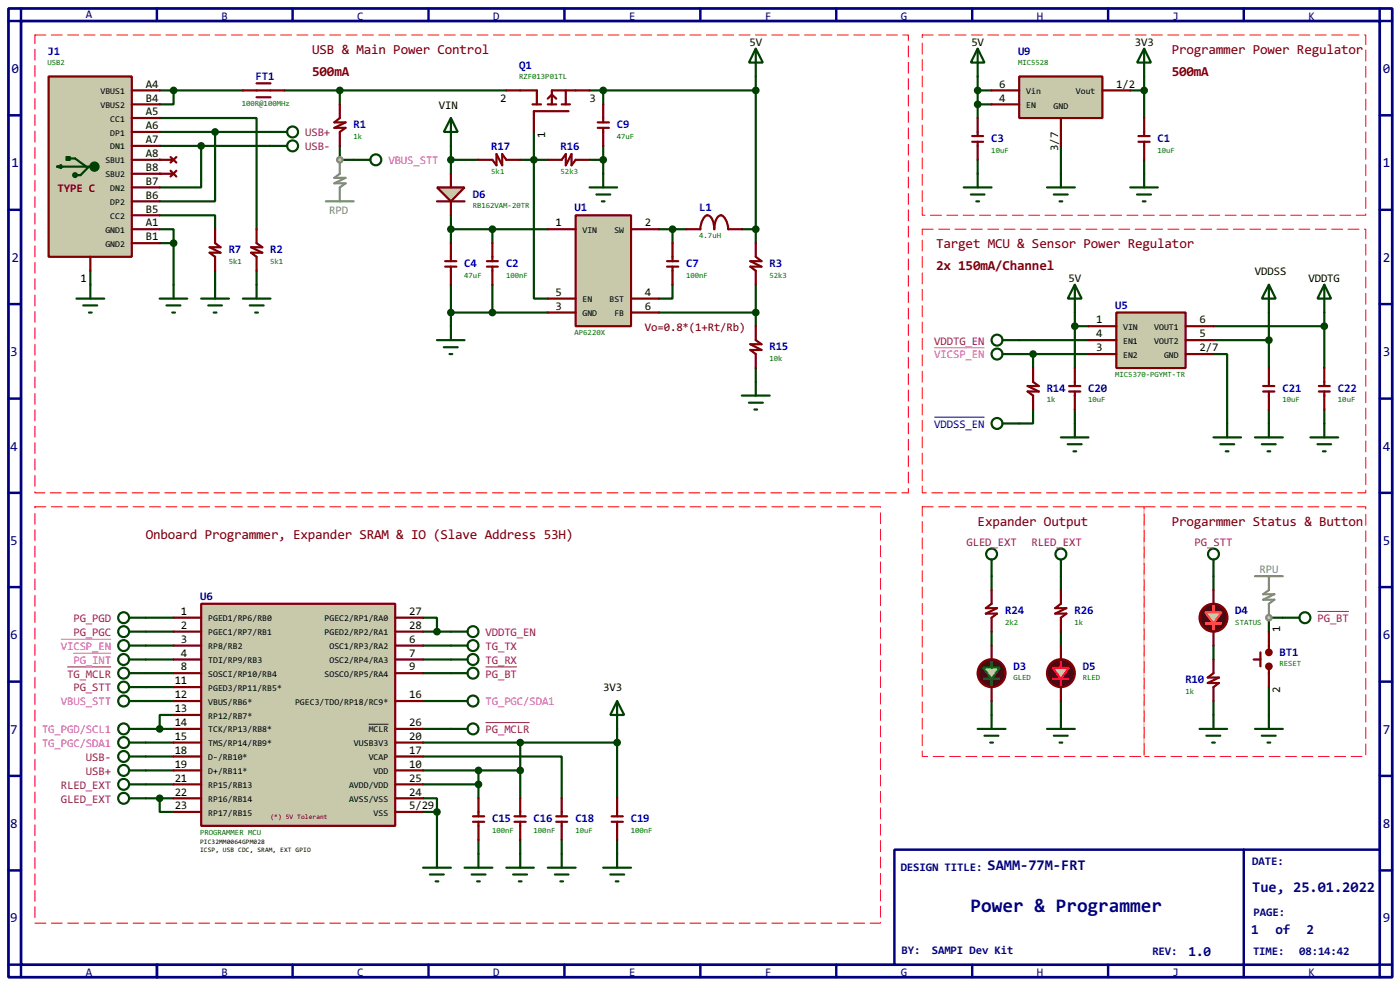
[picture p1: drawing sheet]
<svg xmlns="http://www.w3.org/2000/svg" width="256mm" height="180mm" viewBox="0 0 256 180" stroke-linecap="round" stroke-linejoin="round" font-family="sans-serif">
<path d="M1.6 1.6h253.5v177.3h-253.5zM3.9 3.9h248.9v172.7h-248.9z" fill="none" stroke="#000080" stroke-width=".5"/>
<path d="M3.9 1.6v2.3h-2.3M28.8 1.6v2.3" fill="none" stroke="#000080" stroke-width=".45"/>
<path d="M163.9 155.5h88.9v21.1h-88.9z" fill="#fff" stroke="#000080" stroke-width=".45"/>
<g fill="none" stroke="#000080" stroke-width=".45">
<path d="M53.6 1.6v2.3M78.5 1.6v2.3M103.4 1.6v2.3M128.3 1.6v2.3M153.2 1.6v2.3M178.1 1.6v2.3M203 1.6v2.3M227.9 1.6v2.3M252.8 1.6v2.3h2.3M1.6 21.1h2.3M1.6 38.4h2.3M252.8 21.1h2.3"/>
<path d="M252.8 38.4h2.3M1.6 55.7h2.3M252.8 55.7h2.3M1.6 73h2.3M252.8 73h2.3M1.6 90.2h2.3M252.8 90.2h2.3M1.6 107.5h2.3M252.8 107.5h2.3M1.6 124.8h2.3M252.8 124.8h2.3M1.6 142h2.3"/>
<path d="M1.6 159.3h2.3M227.9 155.5v23.4M252.8 142h2.3M252.8 159.3h2.3M1.6 176.6h2.3v2.3M28.8 176.6v2.3M53.6 176.6v2.3M78.5 176.6v2.3M103.4 176.6v2.3M128.3 176.6v2.3M153.2 176.6v2.3M178.1 176.6v2.3"/>
<path d="M203 176.6v2.3M255.1 176.6h-2.3v2.3"/>
</g>
<g fill="none" stroke="#004000" stroke-width=".4">
<path d="M29.3 21.6h17.7v20.4M62.3 26.7v2.6h2.5M209.6 29.3v2.5M189.3 75v2.5h-2.6M26.7 113.1h5.1M26.7 115.6h5.1M26.7 118.2h5.1M77.5 118.2h5.1M181.7 105.5v2.5M181.7 115.6v2.6M194.4 105.5v2.5M194.4 115.6v2.6"/>
<path d="M222.3 105.5v2.5M222.3 118.2v2.5M235 113.1h-2.5v2.5M26.7 135.9h5.1M26.7 120.7h5.1M26.7 123.2h5.1M26.7 125.8h5.1M26.7 128.3h5.1M26.7 138.5h5.1M77.5 138.5h25.4v7.6M77.5 135.9h35.6M77.5 120.7h5.1"/>
<path d="M77.5 133.4h5.1M95.3 135.9v10.2M113.1 133.4v12.7M181.7 128.3v2.6M194.4 128.3v2.6M222.3 128.3v2.6M232.5 125.8v5.1M26.7 141h5.1M26.7 143.6h5.1M77.5 146.1h2.6v2.5M77.5 141h17.8M77.5 148.6h2.6"/>
<path d="M77.5 143.6h10.2M80.1 148.6v7.7M87.7 141v5.1M87.7 153.7v2.6M95.3 153.7v2.6M102.9 153.7v2.6M113.1 153.7v2.6"/>
</g>
<circle cx="29.3" cy="29.3" r=".2" fill="#004000"/>
<path d="M29.3 39.4h10.1v2.6" fill="none" stroke="#004000" stroke-width=".4"/>
<circle cx="29.3" cy="31.8" r=".2" fill="#004000"/>
<g fill="none" stroke="#004000" stroke-width=".4">
<path d="M29.3 16.6h15.2M31.8 16.6v2.5h-2.5M52.1 16.6h40.7M62.3 16.6v2.5M108 16.6h30.5M110.5 16.6v2.5M138.5 14v30.5M179.1 16.6h2.6M179.1 14v7.6M179.1 19.1h2.6M207.1 16.6h2.5M209.6 14v7.6"/>
<path d="M29.3 26.7h23.3M29.3 24.2h23.3M36.9 26.7v7.6h-7.6M39.4 24.2v12.7h-10.1M64.8 29.3h3.1M82.6 26.7v5.1M82.6 39.4v5.1M82.6 29.3h5.1M95.3 29.3h5.1M97.8 24.2v30.5h2.6M108 29.3h2.5M110.5 26.7v5.1"/>
<path d="M179.1 29.3v2.5M194.4 26.7v5.1M16.6 49.6v2.5M29.3 42h2.5v2.5M29.3 44.5h2.5M31.8 44.5v7.6M39.4 49.6v2.5M47 49.6v2.5M82.6 52.1v7.6M82.6 42h17.8M82.6 57.2h17.8M90.2 42v2.5"/>
<path d="M90.2 52.1v5.1M120.7 42h5.1M120.7 57.2h17.8M123.2 52.1v2.6h-2.5M123.2 42v2.5M135.9 42h2.6M138.5 52.1v7.6M196.9 57.2v10.2M196.9 59.7h2.5M222.3 59.7h20.3M232.5 57.2v10.2M242.6 57.2v10.2"/>
<path d="M135.9 72.4h5.1M137.2 73.7h2.6M138.2 75h.5M138.5 67.4v5M186.7 62.3h12.7M186.7 64.8h12.7M189.3 64.8v2.6M196.9 75v2.5M222.3 64.8h2.5v12.7M222.3 62.3h10.2M232.5 75v2.5M242.6 75v2.5"/>
<path d="M23.7 115.6h3M23.7 113.1h3M77.5 113.1h2.6v2.5M77.5 115.6h5.1M82.6 118.2h3.1M194.4 102.4v3.1M222.3 102.4v3.1M235 113.1h3.1M23.7 133.4h8.1M23.7 128.3h3M23.7 123.2h3M23.7 138.5h3"/>
<path d="M23.7 135.9h3M23.7 120.7h3M31.8 130.9h-2.5v2.5M77.5 128.3h5.1M77.5 123.2h5.1M82.6 133.4h3.1M82.6 120.7h3.1M113.1 128.3l1.3 2.6h-2.6zM113.1 128.3v5.1M229.9 133.4h5.1M231.2 134.7h2.5M232.2 135.9h.5"/>
<path d="M232.5 130.9v2.5M23.7 141h3M26.7 146.1h5.1M29.3 146.1v2.5h2.5M77.5 158.8h5.1M80.1 156.3v2.5M85.1 158.8h5.1M87.7 156.3v2.5M92.8 158.8h5M95.3 156.3v2.5M100.4 158.8h5.1M102.9 156.3v2.5"/>
<path d="M110.5 158.8h5.1M113.1 156.3v2.5M78.8 160.1h2.5M79.8 161.3h.5M86.4 160.1h2.6M87.4 161.3h.5M94 160.1h2.6M95.1 161.3h.5M101.7 160.1h2.5M102.7 161.3h.5M111.8 160.1h2.6M112.8 161.3h.5"/>
<circle cx="53.6" cy="26.7" r="1"/>
<circle cx="53.6" cy="24.2" r="1"/>
<circle cx="68.8" cy="29.3" r="1"/>
<circle cx="22.6" cy="115.6" r="1"/>
<circle cx="22.6" cy="113.1" r="1"/>
<circle cx="86.6" cy="118.2" r="1"/>
<circle cx="194.3" cy="101.4" r="1"/>
<circle cx="222.3" cy="101.4" r="1"/>
<circle cx="239" cy="113.1" r="1"/>
<circle cx="22.6" cy="138.5" r="1"/>
<circle cx="22.6" cy="133.4" r="1"/>
<circle cx="22.6" cy="128.3" r="1"/>
<circle cx="22.6" cy="135.9" r="1"/>
<circle cx="22.6" cy="120.7" r="1"/>
<circle cx="22.6" cy="123.2" r="1"/>
<circle cx="86.6" cy="133.4" r="1"/>
<circle cx="86.6" cy="120.7" r="1"/>
<circle cx="22.6" cy="141" r="1"/>
</g>
<g fill="none" stroke="#800000" stroke-width=".4">
<path d="M62.3 19.1v2.5l-1 .8h2l-2 1h2l-1 .8v2.5M208.6 24.9h2M208.6 26h2M209.6 21.6v3.3M209.6 26v3.3M230.9 119.4v2.6M232.5 115.6v3.8M229.7 120.7h1.2M232.5 122v3.8M86.7 149.4h2M86.7 150.4h2M87.7 146.1v3.3"/>
<path d="M87.7 150.4v3.3M94.3 149.4h2M94.3 150.4h2M95.3 146.1v3.3M95.3 150.4v3.3M101.9 149.4h2M101.9 150.4h2M102.9 146.1v3.3M102.9 150.4v3.3M112.1 149.4h2M112.1 150.4h2M113.1 146.1v3.3"/>
<path d="M113.1 150.4v3.3"/>
</g>
<g fill="#800000" stroke="#800000" stroke-width=".4">
<circle cx="232.4" cy="119.4" r=".5"/>
<circle cx="232.4" cy="122" r=".5"/>
</g>
<path d="M241.4 111.9h5.7M12.3 122.1h8.1M89 132.3h8" fill="none" stroke="#800080" stroke-width=".18"/>
<g fill="#004000" stroke="#004000" stroke-width=".4">
<circle cx="80" cy="148.6" r=".5"/>
<circle cx="95.3" cy="141" r=".5"/>
<circle cx="95.3" cy="135.9" r=".5"/>
<circle cx="113" cy="135.9" r=".5"/>
<circle cx="87.6" cy="143.6" r=".5"/>
<circle cx="87.6" cy="141" r=".5"/>
</g>
<path d="M13.5 119.6h6.9" fill="none" stroke="#f0f" stroke-width=".18"/>
<path d="M229.9 105.5h5.1M232.5 105.5v2.5l-1.1 .8h2.1l-2.1 1h2.1l-1 .7v2.6" fill="none" stroke="#808080" stroke-width=".4"/>
<circle cx="232.4" cy="113.1" r=".5" fill="#c8c8aa" stroke="#808080" stroke-width=".4"/>
<g fill="none" stroke="#004000" stroke-width=".4">
<path d="M23.7 118.2h3M23.7 125.8h3M23.7 143.6h3"/>
<circle cx="22.6" cy="118.2" r="1"/>
<circle cx="22.6" cy="125.8" r="1"/>
<circle cx="22.6" cy="143.6" r="1"/>
</g>
<path d="M11.2 117h9.2" fill="none" stroke="#f0f" stroke-width=".18"/>
<path d="M194.4 108v2.5l-1.1 .8h2.1l-2.1 1h2.1l-1 .8v2.5M222.3 120.7v2.5l-1 .8h2l-2 1h2l-1 .8v2.5" fill="none" stroke="#800000" stroke-width=".4"/>
<circle cx="222.3" cy="113.1" r="2.55" fill="#400000" stroke="#800000" stroke-width=".4"/>
<path d="M220.8 112.1h1.5v-1.3v1.3h1.5l-1.5 2h1.5h-3h1.5v1.3v-1.3z" fill-rule="evenodd" fill="#c8c8aa" stroke="#ff8000" stroke-width=".4"/>
<path d="M138.5 44.5v2.5l1 .8h-2l2 1h-2l1 .8v2.5M189.3 67.4v2.5l1 .8h-2l2 1h-2l1 .7v2.6M222.3 108v2.5M222.3 115.6v2.6" fill="none" stroke="#800000" stroke-width=".4"/>
<g fill="none" stroke="#004000" stroke-width=".4">
<path d="M207.1 34.3h5M208.3 35.6h2.6M209.4 36.9h.5M209.6 31.8v2.5M232.5 52.1l1.2 2.6h-2.5zM232.5 52.1v5.1M242.6 52.1l1.3 2.6h-2.5zM242.6 52.1v5.1M183.7 64.8h3M183.7 77.5h3M224.8 77.5v2.6M222.3 80.1h5.1"/>
<path d="M223.6 81.3h2.5M224.6 82.6h.5M191.8 133.4h5.1M193.1 134.7h2.5M194.1 135.9h.5M194.4 130.9v2.5M219.8 133.4h5M221 134.7h2.6M222.1 135.9h.5M222.3 130.9v2.5"/>
<circle cx="182.6" cy="64.8" r="1"/>
<circle cx="182.6" cy="77.5" r="1"/>
</g>
<path d="M171.2 63.7h9.2" fill="none" stroke="#f0f" stroke-width=".18"/>
<path d="M171.2 76.4h9.2" fill="none" stroke="#0000c0" stroke-width=".18"/>
<path d="M59.7 36.9h5.1M62.3 29.3v2.5l-1 .8h2l-2 1h2l-1 .7v2.6" fill="none" stroke="#808080" stroke-width=".4"/>
<circle cx="62.2" cy="29.3" r=".5" fill="#c8c8aa" stroke="#808080" stroke-width=".4"/>
<circle cx="181.6" cy="123.2" r="2.55" fill="#400000" stroke="#800000" stroke-width=".4"/>
<path d="M180.1 122.2h1.6v-1.2v1.2h1.5l-1.5 2.1h1.5h-3.1h1.6v1.2v-1.2z" fill-rule="evenodd" fill="#c8c8aa" stroke="#00c000" stroke-width=".4"/>
<path d="M181.7 108v2.5l-1.1 .8h2.1l-2.1 1h2.1l-1 .8v2.5M181.7 118.2v2.5M181.7 125.8v2.5" fill="none" stroke="#800000" stroke-width=".4"/>
<g fill="none" stroke="#004000" stroke-width=".4">
<path d="M181.7 102.4v3.1M179.1 133.4h5.1M180.4 134.7h2.5M181.4 135.9h.5M181.7 130.9v2.5M23.7 146.1h3"/>
<circle cx="181.6" cy="101.4" r="1"/>
<circle cx="22.6" cy="146.1" r="1"/>
</g>
<circle cx="194.3" cy="123.2" r="2.55" fill="#400000" stroke="#800000" stroke-width=".4"/>
<path d="M192.8 122.2h1.6v-1.2v1.2h1.5l-1.5 2.1h1.5h-3.1h1.6v1.2v-1.2z" fill-rule="evenodd" fill="#c8c8aa" stroke="#f00" stroke-width=".4"/>
<path d="M194.4 118.2v2.5M194.4 125.8v2.5" fill="none" stroke="#800000" stroke-width=".4"/>
<path d="M36.9 110.5h35.5v40.7h-35.5z" fill="#c8c8aa" stroke="#800000" stroke-width=".4"/>
<g fill="none" stroke="#800000" stroke-width=".4">
<path d="M31.8 113.1h5.1M31.8 115.6h5.1M31.8 118.2h5.1M72.4 113.1h5.1M72.4 115.6h5.1M72.4 118.2h5.1M31.8 120.7h5.1M31.8 123.2h5.1M31.8 125.8h5.1M31.8 128.3h5.1M31.8 130.9h5.1M31.8 133.4h5.1"/>
<path d="M31.8 135.9h5.1M31.8 138.5h5.1M72.4 120.7h5.1M72.4 123.2h5.1M72.4 128.3h5.1M72.4 133.4h5.1M72.4 135.9h5.1M72.4 138.5h5.1M31.8 148.6h5.1M31.8 141h5.1M31.8 143.6h5.1M31.8 146.1h5.1"/>
<path d="M72.4 148.6h5.1M72.4 141h5.1M72.4 143.6h5.1M72.4 146.1h5.1"/>
</g>
<path d="M67.6 132.6h3.6" fill="none" stroke="#000" stroke-width=".18"/>
<g fill="none" stroke="#004000" stroke-width=".4">
<path d="M138.5 8.9l1.3 2.6h-2.6zM138.5 8.9v5.1M209.6 8.9l1.3 2.6h-2.6zM209.6 8.9v5.1M183.7 62.3h3M82.6 115.6h3.1"/>
<circle cx="182.6" cy="62.3" r="1"/>
<circle cx="86.6" cy="115.6" r="1"/>
</g>
<path d="M6.4 6.4h160v83.8h-160zM169 6.4h81.2v33h-81.2zM169 42h81.2v48.2h-81.2zM6.4 92.8h154.9v76.2h-154.9zM169 92.8h40.6v45.7h-40.6zM209.6 92.8h40.6v45.7h-40.6z" fill="none" stroke="#fff" stroke-width=".18"/>
<path d="M6.4 6.4h160v83.8h-160zM169 6.4h81.2v33h-81.2zM169 42h81.2v48.2h-81.2zM6.4 92.8h154.9v76.2h-154.9zM169 92.8h40.6v45.7h-40.6zM209.6 92.8h40.6v45.7h-40.6z" fill="none" stroke="#f00" stroke-width=".18" stroke-dasharray="2 1"/>
<path d="M186.7 14h15.3v7.6h-15.3z" fill="#c8c8aa" stroke="#800000" stroke-width=".4"/>
<path d="M181.7 16.6h5M181.7 19.1h5M202 16.6h5.1M29.3 29.3h2.5M29.3 31.8h2.5M31.3 28.8l1 1M31.3 31.3l1 1M32.3 28.8l-1 1M32.3 31.3l-1 1M194.4 21.6v5.1M39.4 42v2.5l1 .8h-2l2 1h-2l1 .7v2.6M47 42v2.5l1.1 .8h-2.1l2.1 1h-2.1l1 .7v2.6" fill="none" stroke="#800000" stroke-width=".4"/>
<path d="M8.9 14h15.3v33h-15.3z" fill="#c8c8aa" stroke="#800000" stroke-width=".4"/>
<g fill="none" stroke="#004000" stroke-width=".4">
<path d="M179.1 8.9l1.3 2.6h-2.5zM179.1 8.9v5.1M10.5 30.5l.7-.2v.5zM11.2 30.5h6.1M12.2 28.8h.6v.5h-.6zM12.5 28.8v.5M12.8 29h1l2 1.5M16.3 30.5l-1.5 1.6h-1M82.6 21.6l1.3 2.6h-2.6zM82.6 21.6v5.1M108 34.3h5.1M109.3 35.6h2.5"/>
<path d="M110.3 36.9h.5M110.5 31.8v2.5M176.6 34.3h5.1M177.9 35.6h2.5M178.9 36.9h.5M179.1 31.8v2.5M191.8 34.3h5.1M193.1 35.6h2.5M194.1 36.9h.5M194.4 31.8v2.5M14 54.7h5.1M15.3 55.9h2.5"/>
<path d="M16.3 57.2h.5M16.6 52.1v2.6M29.3 54.7h5M30.5 55.9h2.6M31.6 57.2h.5M31.8 52.1v2.6M36.9 54.7h5.1M38.2 55.9h2.5M39.2 57.2h.5M39.4 52.1v2.6M44.5 54.7h5.1M45.8 55.9h2.5"/>
<path d="M46.8 57.2h.5M47 52.1v2.6M82.6 59.7v2.6M80.1 62.3h5M81.3 63.6h2.6M82.4 64.8h.5"/>
<circle cx="13.7" cy="32.1" r=".35"/>
<circle cx="17.3" cy="30.5" r=".75"/>
<circle cx="17.3" cy="30.5" r=".5"/>
<circle cx="17.3" cy="30.5" r=".25"/>
</g>
<g fill="none" stroke="#800000" stroke-width=".4">
<path d="M24.2 16.6h5.1M24.2 19.1h5.1M24.2 21.6h5.1M24.2 24.2h5.1M24.2 26.7h5.1M24.2 29.3h5.1M24.2 39.4h5.1M24.2 36.9h5.1M24.2 34.3h5.1M24.2 31.8h5.1M87.7 29.3h2.5l.8 1v-2.1l1 2.1v-2.1l.8 1.1h2.5M100.4 29.3h2.5l.8-1.1v2.1l1-2.1v2.1l.8-1h2.5"/>
<path d="M16.6 47v2.6M24.2 42h5.1M24.2 44.5h5.1M81.6 47.8h2M81.6 48.8h2M82.6 44.5v3.3M82.6 48.8v3.3M89.2 47.8h2M89.2 48.8h2M90.2 44.5v3.3M90.2 48.8v3.3M122.2 47.8h2.1"/>
<path d="M122.2 48.8h2.1M123.2 44.5v3.3M123.2 48.8v3.3M138.5 59.7v2.6l1 .7h-2l2 1.1h-2l1 .7v2.6"/>
</g>
<g fill="#004000" stroke="#004000" stroke-width=".4">
<circle cx="31.8" cy="44.5" r=".5"/>
<circle cx="36.8" cy="26.7" r=".5"/>
<circle cx="39.4" cy="24.2" r=".5"/>
</g>
<path d="M204.5 57.2h12.7v10.2h-12.7z" fill-rule="evenodd" fill="#c8c8aa" stroke="#800000" stroke-width=".4"/>
<g fill="none" stroke="#800000" stroke-width=".4">
<path d="M178.1 24.9h2M178.1 26h2M179.1 21.6v3.3M179.1 26v3.3M199.4 59.7h5.1M217.2 59.7h5.1M195.9 70.7h2M195.9 71.7h2M196.9 67.4v3.3M196.9 71.7v3.3M199.4 64.8h5.1M199.4 62.3h5.1"/>
<path d="M217.2 64.8h5.1M217.2 62.3h5.1M231.4 70.7h2.1M231.4 71.7h2.1M232.5 67.4v3.3M232.5 71.7v3.3M241.6 70.7h2M241.6 71.7h2M242.6 67.4v3.3M242.6 71.7v3.3"/>
</g>
<g fill="#004000" stroke="#004000" stroke-width=".4">
<circle cx="179.1" cy="16.6" r=".5"/>
<circle cx="209.6" cy="16.6" r=".5"/>
<circle cx="189.2" cy="64.8" r=".5"/>
<circle cx="138.4" cy="16.6" r=".5"/>
<circle cx="196.9" cy="59.7" r=".5"/>
<circle cx="232.4" cy="62.3" r=".5"/>
<circle cx="242.6" cy="59.7" r=".5"/>
<circle cx="179.1" cy="19.1" r=".5"/>
</g>
<g fill="none" stroke="#004000" stroke-width=".4">
<path d="M196.9 52.1l1.3 2.6h-2.6zM196.9 52.1v5.1M196.9 77.5v2.6M232.5 77.5v2.6M242.6 77.5v2.6M194.4 80.1h5M195.6 81.3h2.6M196.7 82.6h.5M229.9 80.1h5.1M231.2 81.3h2.5M232.2 82.6h.5M240.1 80.1h5.1"/>
<path d="M241.4 81.3h2.5M242.4 82.6h.5"/>
</g>
<path d="M80.1 34.3h5l-2.5 2.6z" fill="#c8c8aa" stroke="#800000" stroke-width=".4"/>
<g fill="none" stroke="#800000" stroke-width=".4">
<path d="M44.5 16.6h7.6M47 15.3h2.6M47 17.8h2.6M92.8 16.6h5.6v2.5M97.6 19.1h1.5M100.4 19.1h1.5M100.4 18.1l.7-.8 .8 .8M102.9 19.1h1.5M103.7 16.6v2.5M108 16.6h-6.9v2.5M110.5 19.1v3.3M80.1 36.9h5"/>
<path d="M82.6 31.8v2.5M82.6 36.9v2.5M104.2 20.4h-6.4v3.8M109.5 22.4h2.1M109.5 23.4h2.1M110.5 23.4v3.3"/>
</g>
<g fill="#004000" stroke="#004000" stroke-width=".4">
<circle cx="82.6" cy="42" r=".5"/>
<circle cx="31.8" cy="16.6" r=".5"/>
<circle cx="29.2" cy="133.4" r=".5"/>
<circle cx="97.8" cy="29.3" r=".5"/>
<circle cx="62.2" cy="16.6" r=".5"/>
</g>
<g fill="none" stroke="#004000" stroke-width=".4">
<path d="M82.6 128.3h3.1M82.6 123.2h3.1"/>
<circle cx="86.6" cy="128.3" r="1"/>
<circle cx="86.6" cy="123.2" r="1"/>
</g>
<path d="M89 122.1h5.7" fill="none" stroke="#800080" stroke-width=".18"/>
<path d="M105.5 39.4h10.1v20.3h-10.1z" fill="#c8c8aa" stroke="#800000" stroke-width=".4"/>
<path d="M100.4 42h5.1M100.4 57.2h5.1M100.4 54.7h5.1M115.6 42h5.1M115.6 57.2h5.1M115.6 54.7h5.1M125.8 42h2.5a2.68 2.68 0 0 1 1.3-2.6 1.47 1.47 0 0 1 1.1 1.3l.2 1.3a3.2 3.2 0 0 1 .8-2.5 .89 .89 0 0 1 1.2 .7l.4 1.1 .1 .7h2.5" fill="none" stroke="#800000" stroke-width=".4"/>
<g fill="#004000" stroke="#004000" stroke-width=".4">
<circle cx="90.2" cy="42" r=".5"/>
<circle cx="123.2" cy="42" r=".5"/>
<circle cx="138.4" cy="42" r=".5"/>
<circle cx="138.4" cy="57.2" r=".5"/>
<circle cx="110.5" cy="16.6" r=".5"/>
<circle cx="82.6" cy="57.2" r=".5"/>
<circle cx="90.2" cy="57.2" r=".5"/>
<circle cx="110.5" cy="29.3" r=".5"/>
<circle cx="80" cy="115.6" r=".5"/>
<circle cx="29.2" cy="146.1" r=".5"/>
<circle cx="82.6" cy="29.3" r=".5"/>
</g>
<text font-size="4.2" fill="#000080" x="177.8" y="167">Power &amp; Programmer</text>
<g font-size="3.2" fill="#000080">
<text x="180.9" y="159.3">SAMM-77M-FRT</text>
<text x="229.4" y="163.2">Tue, 25.01.2022</text>
</g>
<g font-size="3" fill="#800000">
<text x="57.2" y="9.8">USB &amp; Main Power Control</text>
<text x="214.7" y="9.8">Programmer Power Regulator</text>
<text x="57.2" y="13.9">500mA</text>
<text x="214.7" y="13.9">500mA</text>
<text x="171.5" y="45.4">Target MCU &amp; Sensor Power Regulator</text>
<text x="171.5" y="49.4">2x 150mA/Channel</text>
<text x="26.7" y="98.7">Onboard Programmer, Expander SRAM &amp; IO (Slave Address 53H)</text>
<text x="179.1" y="96.2">Expander Output</text>
<text x="214.7" y="96.2">Progarmmer Status &amp; Button</text>
</g>
<g font-size="3" fill="#000080">
<text x="2.1" y="13.4">0</text>
<text x="253.4" y="13.4">0</text>
<text x="2.1" y="30.7">1</text>
<text x="253.4" y="30.7">1</text>
<text x="2.1" y="47.9">2</text>
<text x="253.4" y="47.9">2</text>
<text x="1.9" y="65.2">3</text>
<text x="253.4" y="65.2">3</text>
<text x="1.9" y="82.5">4</text>
<text x="253.4" y="82.5">4</text>
<text x="1.9" y="99.8">5</text>
<text x="253.4" y="99.8">5</text>
<text x="1.9" y="117">6</text>
<text x="253.4" y="117">6</text>
<text x="1.9" y="134.3">7</text>
<text x="253.4" y="134.3">7</text>
<text x="1.9" y="151.6">8</text>
<text x="253.4" y="151.6">8</text>
<text x="1.9" y="168.8">9</text>
<text x="229.2" y="170.9">1</text>
<text x="233.7" y="170.9">of</text>
<text x="239.4" y="170.9">2</text>
<text x="253.4" y="168.8">9</text>
<text x="217.8" y="174.9">1.0</text>
</g>
<g font-size="2.5" fill="#000080">
<text x="15.7" y="3.4">A</text>
<text x="40.6" y="3.6">B</text>
<text x="65.5" y="3.6">C</text>
<text x="90.4" y="3.6">D</text>
<text x="115.3" y="3.6">E</text>
<text x="140.2" y="3.6">F</text>
<text x="165.1" y="3.6">G</text>
<text x="190" y="3.6">H</text>
<text x="214.8" y="3.6">J</text>
<text x="239.7" y="3.6">K</text>
<text x="165" y="159.4">DESIGN TITLE:</text>
<text x="229.4" y="158.3">DATE:</text>
<text x="229.7" y="167.7">PAGE:</text>
<text x="15.7" y="178.7">A</text>
<text x="40.6" y="178.7">B</text>
<text x="65.5" y="178.7">C</text>
<text x="90.4" y="178.7">D</text>
<text x="115.3" y="178.7">E</text>
<text x="140.2" y="178.7">F</text>
<text x="165.1" y="178.7">G</text>
<text x="165.2" y="174.6">BY:</text>
<text x="170.7" y="174.6">SAMPI Dev Kit</text>
<text x="190" y="178.7">H</text>
<text x="211.1" y="174.8">REV:</text>
<text x="214.8" y="178.7">J</text>
<text x="229.6" y="174.8">TIME:</text>
<text x="238" y="174.8">08:14:42</text>
<text x="239.7" y="178.7">K</text>
</g>
<g font-size="2.5" fill="#0000c0">
<text x="8.7" y="10">J1</text>
<text x="186.5" y="10">U9</text>
<text x="46.8" y="14.5">FT1</text>
<text x="95.1" y="12.5">Q1</text>
<text x="64.8" y="23.5">R1</text>
<text x="113" y="23.5">C9</text>
<text x="90" y="27.5">R17</text>
<text x="102.7" y="27.5">R16</text>
<text x="181.6" y="26">C3</text>
<text x="212.1" y="26">C1</text>
<text x="86.6" y="36.2">D6</text>
<text x="105.3" y="38.7">U1</text>
<text x="128.1" y="38.7">L1</text>
<text x="41.9" y="46.4">R7</text>
<text x="49.5" y="46.4">R2</text>
<text x="85.1" y="48.9">C4</text>
<text x="92.7" y="48.9">C2</text>
<text x="125.7" y="48.9">C7</text>
<text x="141" y="48.9">R3</text>
<text x="204.3" y="56.5">U5</text>
<text x="141" y="64.1">R15</text>
<text x="191.8" y="71.8">R14</text>
<text x="199.4" y="71.8">C20</text>
<text x="235" y="71.8">C21</text>
<text x="245.1" y="71.8">C22</text>
<text x="171.2" y="78.3">VDDSS_EN</text>
<text x="36.7" y="109.8">U6</text>
<text x="184.1" y="112.4">R24</text>
<text x="196.8" y="112.4">R26</text>
<text x="226.3" y="112.4">D4</text>
<text x="185.7" y="122.6">D3</text>
<text x="198.4" y="122.6">D5</text>
<text x="217.2" y="125.1">R10</text>
<text x="234.4" y="120">BT1</text>
<text x="90.2" y="150.5">C15</text>
<text x="97.8" y="150.5">C16</text>
<text x="105.4" y="150.5">C18</text>
<text x="115.6" y="150.5">C19</text>
</g>
<g font-size="2.5">
<text x="137.3" y="8.5">5V</text>
<text x="178" y="8.5">5V</text>
<text x="207.9" y="8.5">3V3</text>
<text x="26.7" y="16.1">A4</text>
<text x="183.1" y="16.1">6</text>
<text x="204.5" y="16.1">1/2</text>
<text x="26.7" y="21.1">A5</text>
<text x="26.7" y="23.6">A6</text>
<text x="26.7" y="18.6">B4</text>
<text x="80.4" y="19.9">VIN</text>
<text x="91.6" y="18.6">2</text>
<text x="108" y="18.6">3</text>
<text x="183.1" y="18.6">4</text>
<text x="26.7" y="26.2">A7</text>
<text x="26.7" y="28.8">A8</text>
<text x="99.8" y="25.3" transform="rotate(-90 99.8 25.3)">1</text>
<text x="193.9" y="27.6" transform="rotate(-90 193.9 27.6)">3/7</text>
<text x="26.7" y="33.8">B7</text>
<text x="26.7" y="31.3">B8</text>
<text x="26.7" y="41.5">A1</text>
<text x="26.7" y="38.9">B5</text>
<text x="26.7" y="36.3">B6</text>
<text x="101.8" y="41.5">1</text>
<text x="118.2" y="41.5">2</text>
<text x="26.7" y="44">B1</text>
<text x="14.8" y="51.6">1</text>
<text x="195.8" y="51.7">5V</text>
<text x="229.9" y="50.4">VDDSS</text>
<text x="239.7" y="51.7">VDDTG</text>
<text x="101.8" y="56.7">3</text>
<text x="101.8" y="54.2">5</text>
<text x="118.2" y="54.2">4</text>
<text x="118.2" y="56.7">6</text>
<text x="200.8" y="59.2">1</text>
<text x="219.8" y="59.2">6</text>
<text x="200.8" y="64.3">3</text>
<text x="200.8" y="61.7">4</text>
<text x="219.8" y="64.3">2/7</text>
<text x="219.8" y="61.7">5</text>
<text x="33.2" y="112.6">1</text>
<text x="75" y="112.6">27</text>
<text x="33.2" y="115.1">2</text>
<text x="33.2" y="117.7">3</text>
<text x="75" y="117.7">6</text>
<text x="75" y="115.1">28</text>
<text x="234.5" y="115.6" transform="rotate(-90 234.5 115.6)">1</text>
<text x="32" y="125.3">11</text>
<text x="33.2" y="120.2">4</text>
<text x="33.2" y="122.7">8</text>
<text x="75" y="120.2">7</text>
<text x="75" y="122.7">9</text>
<text x="32" y="127.8">12</text>
<text x="32" y="130.4">13</text>
<text x="75" y="127.8">16</text>
<text x="110.5" y="126.6">3V3</text>
<text x="234.5" y="126.9" transform="rotate(-90 234.5 126.9)">2</text>
<text x="32" y="132.9">14</text>
<text x="32" y="135.4">15</text>
<text x="32" y="138">18</text>
<text x="75" y="138">17</text>
<text x="75" y="135.4">20</text>
<text x="75" y="132.9">26</text>
<text x="32" y="140.5">19</text>
<text x="32" y="143.1">21</text>
<text x="75" y="140.5">10</text>
<text x="75" y="143.1">25</text>
<text x="32" y="145.6">22</text>
<text x="32" y="148.1">23</text>
<text x="75" y="148.1">5/29</text>
<text x="75" y="145.6">24</text>
</g>
<g font-size="2.5" fill="#800080">
<text x="55.9" y="27.5">USB-</text>
<text x="55.9" y="25">USB+</text>
<text x="171.2" y="63.1">VDDTG_EN</text>
<text x="177.1" y="99.9">GLED_EXT</text>
<text x="189" y="99.9">RLED_EXT</text>
<text x="218.9" y="99.9">PG_STT</text>
<text x="13.5" y="113.9">PG_PGD</text>
<text x="241.4" y="113.9">PG_BT</text>
<text x="13.5" y="116.4">PG_PGC</text>
<text x="89" y="119">TG_TX</text>
<text x="89" y="116.4">VDDTG_EN</text>
<text x="12.3" y="124">TG_MCLR</text>
<text x="89" y="121.5">TG_RX</text>
<text x="89" y="124">PG_BT</text>
<text x="13.5" y="126.6">PG_STT</text>
<text x="89" y="134.2">PG_MCLR</text>
<text x="15.8" y="139.3">USB-</text>
<text x="15.8" y="141.8">USB+</text>
<text x="11.2" y="144.4">RLED_EXT</text>
<text x="11.2" y="146.9">GLED_EXT</text>
</g>
<g font-size="2.5" fill="#800000">
<text x="10.6" y="35.1">TYPE C</text>
<text x="118.2" y="60.5">Vo=0.8*(1+Rt/Rb)</text>
</g>
<g font-size="2.5" fill="#f0f">
<text x="71.2" y="30">VBUS_STT</text>
<text x="171.2" y="65.6">VICSP_EN</text>
<text x="11.2" y="119">VICSP_EN</text>
<text x="13.5" y="121.5">PG_INT</text>
<text x="11.2" y="129.1">VBUS_STT</text>
<text x="89" y="129.1">TG_PGC/SDA1</text>
<text x="7.7" y="136.7">TG_PGC/SDA1</text>
<text x="7.7" y="134.2">TG_PGD/SCL1</text>
</g>
<g font-size="2.5" fill="#808080">
<text x="60.3" y="39.2">RPD</text>
<text x="230.8" y="105">RPU</text>
</g>
<g font-size="1.9">
<text x="18.4" y="17.2">VBUS1</text>
<text x="188" y="17.2">Vin</text>
<text x="197.1" y="17.2">Vout</text>
<text x="18.4" y="19.8">VBUS2</text>
<text x="20.2" y="22.2">CC1</text>
<text x="188" y="19.8">EN</text>
<text x="193" y="20">GND</text>
<text x="19.3" y="29.9">SBU1</text>
<text x="20.2" y="24.8">DP1</text>
<text x="20.2" y="27.3">DN1</text>
<text x="19.3" y="32.5">SBU2</text>
<text x="20.2" y="34.9">DN2</text>
<text x="20.2" y="40">CC2</text>
<text x="20.2" y="37.5">DP2</text>
<text x="19.3" y="42.6">GND1</text>
<text x="19.3" y="45.2">GND2</text>
<text x="106.7" y="42.6">VIN</text>
<text x="112.6" y="42.6">SW</text>
<text x="106.7" y="57.9">GND</text>
<text x="106.7" y="55.3">EN</text>
<text x="111.7" y="55.3">BST</text>
<text x="112.6" y="57.9">FB</text>
<text x="205.8" y="60.3">VIN</text>
<text x="205.8" y="65.5">EN2</text>
<text x="205.8" y="62.9">EN1</text>
<text x="211.5" y="60.3">VOUT1</text>
<text x="211.5" y="62.9">VOUT2</text>
<text x="213.3" y="65.5">GND</text>
<text x="38.2" y="113.7">PGED1/RP6/RB0</text>
<text x="59.5" y="113.7">PGEC2/RP1/RA0</text>
<text x="38.2" y="116.3">PGEC1/RP7/RB1</text>
<text x="38.2" y="118.8">RP8/RB2</text>
<text x="59.5" y="116.3">PGED2/RP2/RA1</text>
<text x="60.4" y="118.8">OSC1/RP3/RA2</text>
<text x="38.2" y="121.4">TDI/RP9/RB3</text>
<text x="38.2" y="123.9">SOSCI/RP10/RB4</text>
<text x="59.5" y="123.9">SOSCO/RP5/RA4</text>
<text x="60.4" y="121.4">OSC2/RP4/RA3</text>
<text x="38.2" y="126.4">PGED3/RP11/RB5*</text>
<text x="38.2" y="129">VBUS/RB6*</text>
<text x="38.2" y="131.5">RP12/RB7*</text>
<text x="54.1" y="129">PGEC3/TDO/RP18/RC9*</text>
<text x="38.2" y="134.1">TCK/RP13/RB8*</text>
<text x="38.2" y="136.6">TMS/RP14/RB9*</text>
<text x="64.9" y="136.6">VUSB3V3</text>
<text x="67.6" y="134.1">MCLR</text>
<text x="38.2" y="139.1">D-/RB10*</text>
<text x="38.2" y="141.7">D+/RB11*</text>
<text x="67.6" y="139.1">VCAP</text>
<text x="68.5" y="141.7">VDD</text>
<text x="38.2" y="144.2">RP15/RB13</text>
<text x="38.2" y="146.8">RP16/RB14</text>
<text x="38.2" y="149.3">RP17/RB15</text>
<text x="64" y="146.8">AVSS/VSS</text>
<text x="64" y="144.2">AVDD/VDD</text>
<text x="68.5" y="149.3">VSS</text>
</g>
<g font-size="1.7" fill="#008000">
<text x="8.7" y="12">USB2</text>
<text x="186.5" y="12">MIC5528</text>
<text x="95.1" y="14.5">RZF013P01TL</text>
<text x="44.3" y="19.4">100R@100MHz</text>
<text x="64.8" y="25.4">1k</text>
<text x="113" y="25.4">47uF</text>
<text x="181.6" y="27.9">10uF</text>
<text x="212.1" y="27.9">10uF</text>
<text x="90" y="31.9">5k1</text>
<text x="102.7" y="31.9">52k3</text>
<text x="86.6" y="38.1">RB162VAM-20TR</text>
<text x="128.1" y="43.6">4.7uH</text>
<text x="41.9" y="48.3">5k1</text>
<text x="49.5" y="48.3">5k1</text>
<text x="85.1" y="50.8">47uF</text>
<text x="92.7" y="50.8">100nF</text>
<text x="125.7" y="50.8">100nF</text>
<text x="141" y="50.8">52k3</text>
<text x="105.3" y="61.4">AP6220X</text>
<text x="141" y="66.1">10k</text>
<text x="204.3" y="69">MIC5370-PGYMT-TR</text>
<text x="191.8" y="73.7">1k</text>
<text x="199.4" y="73.7">10uF</text>
<text x="235" y="73.7">10uF</text>
<text x="245.1" y="73.7">10uF</text>
<text x="184.1" y="114.3">2k2</text>
<text x="196.8" y="114.3">1k</text>
<text x="226.3" y="114.3">STATUS</text>
<text x="185.7" y="124.5">GLED</text>
<text x="198.4" y="124.5">RLED</text>
<text x="234.4" y="122">RESET</text>
<text x="217.2" y="127">1k</text>
<text x="36.7" y="152.8">PROGRAMMER MCU</text>
<text x="90.2" y="152.4">100nF</text>
<text x="97.8" y="152.4">100nF</text>
<text x="105.4" y="152.4">10uF</text>
<text x="115.6" y="152.4">100nF</text>
</g>
<text font-size="1.5" fill="#800000" x="49.6" y="149.9">(*) 5V Tolerant</text>
<g font-size="1.5">
<text x="36.7" y="154.4">PIC32MM0064GPM028</text>
<text x="36.7" y="155.9">ICSP, USB CDC, SRAM, EXT GPIO</text>
</g>
</svg>
